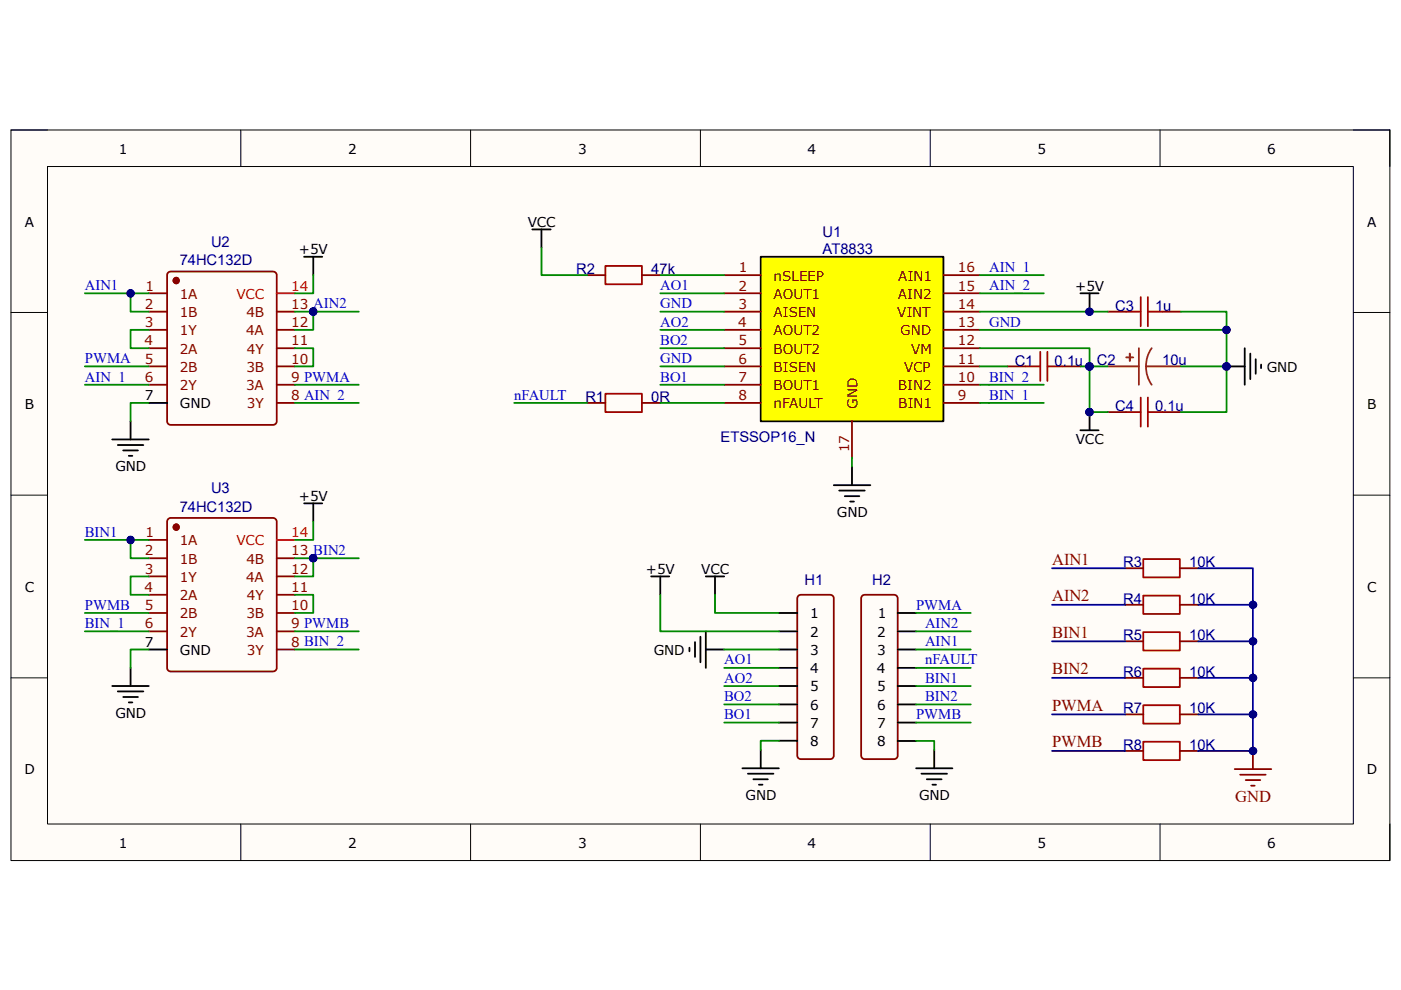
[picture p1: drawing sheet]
<svg xmlns="http://www.w3.org/2000/svg" width="297mm" height="210mm" viewBox="0 0 297 210" stroke-linecap="round" stroke-linejoin="round" font-family="sans-serif">
<path d="M2.3 27.6h292.4v154.9h-292.4z" fill-rule="evenodd" fill="#fffcf8"/>
<path d="M2.3 27.6h292.4v154.9h-292.4z" fill="none" stroke="#000" stroke-width=".21"/>
<path d="M10.1 35.3h276.8v139.4h-276.8z" fill-rule="evenodd" fill="#fffcf8"/>
<g fill="none" stroke="#000" stroke-width=".21">
<path d="M2.3 27.6h7.8M10.1 35.3h276.8v139.4h-276.8zM51.1 27.6v7.7M99.8 27.6v7.7M148.5 27.6v7.7M197.2 27.6v7.7M246 27.6v7.7M286.9 27.6h7.8v7.7M2.3 66.3h7.8M286.9 66.3h7.8M2.3 105h7.8M286.9 105h7.8"/>
<path d="M2.3 143.7h7.8M286.9 143.7h7.8M51.1 174.7v7.8M99.8 174.7v7.8M148.5 174.7v7.8M197.2 174.7v7.8M246 174.7v7.8M294.7 174.7v7.8"/>
</g>
<circle cx="37.4" cy="59.5" r=".59" fill="#800"/>
<g fill="none" stroke="#800" stroke-width=".38">
<path d="M35.7 57.8l.5-.2h21.7a.77 .77 0 0 1 .8 .7v31a.77 .77 0 0 1-.8 .8h-21.7a.76 .76 0 0 1-.8-.8v-31z"/>
<circle cx="37.4" cy="59.5" r=".59"/>
</g>
<circle cx="37.4" cy="59.5" r=".59" fill="#800"/>
<g fill="none" stroke="#800" stroke-width=".38">
<path d="M124.5 58.3h3.9M136.1 58.3h3.9M31.5 62.2h3.9M31.5 66.1h3.9M31.5 69.9h3.9M31.5 73.8h3.9M31.5 77.7h3.9M58.7 66.1h3.8M58.7 69.9h3.8M58.7 73.8h3.8M58.7 77.7h3.8M213.6 77.7h3.8"/>
<path d="M225.2 77.7h3.9M31.5 81.6h3.9M58.7 81.6h3.8M58.7 85.4h3.8M169.3 126.3l.5-.2h6.2a.76 .76 0 0 1 .8 .8v33.3a.76 .76 0 0 1-.8 .8h-6.2a.76 .76 0 0 1-.8-.8v-33.3zM182.8 126.3l.5-.2h6.3a.76 .76 0 0 1 .7 .8v33.3a.76 .76 0 0 1-.7 .8h-6.3a.76 .76 0 0 1-.7-.8v-33.3z"/>
<circle cx="37.4" cy="59.5" r=".59"/>
</g>
<g fill="none" stroke="#000" stroke-width=".38">
<path d="M31.5 85.4h3.9M165.1 130h3.9M165.1 133.9h3.9M165.1 137.7h3.9M190.3 130h3.9M190.3 133.9h3.9M190.3 137.7h3.9M165.1 141.6h3.9M165.1 145.5h3.9M165.1 149.4h3.9M165.1 153.2h3.9M165.1 157.1h3.9"/>
<path d="M190.3 141.6h3.9M190.3 145.5h3.9M190.3 149.4h3.9M190.3 153.2h3.9M190.3 157.1h3.9"/>
</g>
<path d="M58.7 62.2h3.8" fill="none" stroke="#f00" stroke-width=".38"/>
<path d="M128.4 56.4h7.7v3.9h-7.7zM217.4 77.7h3.2M220.6 74.6v6.2M222.1 74.6v6.2M222.1 77.7h3.1" fill="none" stroke="#a00000" stroke-width=".38"/>
<path d="M234.9 77.7h6.6M241.5 73.8v7.8M243 77.7l.2 1.7 .4 1.1 .6 1.1M243 77.7h7.4M244.2 73.8l-.8 1.6-.3 1.1-.1 1.2" fill="none" stroke="#8d2323" stroke-width=".38"/>
<path d="M239.5 75l.1 1.5z" fill-rule="evenodd" fill="#8d2323"/>
<path d="M239.5 75l.1 1.5z" fill="none" stroke="#8d2323" stroke-width=".38"/>
<path d="M238.8 75.8h1.5z" fill="#8d2323"/>
<path d="M238.8 75.8h1.5z" fill="none" stroke="#8d2323" stroke-width=".38"/>
<circle cx="37.4" cy="111.8" r=".59" fill="#800"/>
<g fill="none" stroke="#800" stroke-width=".38">
<path d="M35.7 110.1l.5-.3h21.7a.8 .8 0 0 1 .8 .8v31a.77 .77 0 0 1-.8 .8h-21.7a.76 .76 0 0 1-.8-.8v-31z"/>
<circle cx="37.4" cy="111.8" r=".59"/>
</g>
<circle cx="37.4" cy="111.8" r=".59" fill="#800"/>
<g fill="none" stroke="#800" stroke-width=".38">
<path d="M234.9 66.1h3.9M246.5 66.1h3.9M31.5 114.5h3.9M31.5 118.4h3.9M58.7 118.4h3.8M31.5 122.2h3.9M31.5 126.1h3.9M31.5 130h3.9M31.5 133.9h3.9M58.7 122.2h3.8M58.7 126.1h3.8M58.7 130h3.8"/>
<path d="M58.7 133.9h3.8M58.7 137.7h3.8"/>
<circle cx="37.4" cy="111.8" r=".59"/>
</g>
<g fill="none" stroke="#000" stroke-width=".38">
<path d="M229.1 62.2h3.8M231 62.2v3.9M31.5 137.7h3.9M138 122.2h3.9M140 122.2v3.9M146.2 137.3v.8M147.4 136.1v3.2M148.5 135v5.4M149.6 137.7h3.9M149.6 133.9v7.7M149.6 122.2h3.9M151.6 122.2v3.9"/>
<path d="M161.3 159v3.9M198.1 159v3.9M157.4 162.9h7.7M158.6 164h5.4M159.7 165.2h3.1M160.9 166.4h.8M194.2 162.9h7.7M195.4 164h5.4M196.5 165.2h3.1M197.7 166.4h.8"/>
</g>
<path d="M58.7 114.5h3.8" fill="none" stroke="#f00" stroke-width=".38"/>
<path d="M238.8 66.1h3M241.8 63v6.2M243.4 63v6.2M243.4 66.1h3.1" fill="none" stroke="#a00000" stroke-width=".38"/>
<circle cx="231" cy="66.1" r=".78" fill="#000080"/>
<circle cx="231" cy="66.1" r=".78" fill="none" stroke="#000080" stroke-width=".21"/>
<path d="M229.1 91.2h3.8M231 87.4v3.8" fill="none" stroke="#000" stroke-width=".38"/>
<circle cx="231" cy="87.4" r=".78" fill="#000080"/>
<circle cx="231" cy="87.4" r=".78" fill="none" stroke="#000080" stroke-width=".21"/>
<path d="M238.8 87.4h3M241.8 84.3v6.2M243.4 84.3v6.2M243.4 87.4h3.1" fill="none" stroke="#a00000" stroke-width=".38"/>
<path d="M234.9 87.4h3.9M246.5 87.4h3.9" fill="none" stroke="#800" stroke-width=".38"/>
<path d="M260.1 77.7h3.8M263.9 73.8v7.8M265.1 75v5.4M266.2 76.2v3M267.4 77.3v.8" fill="none" stroke="#000" stroke-width=".38"/>
<circle cx="260" cy="77.7" r=".78" fill="#000080"/>
<circle cx="260" cy="77.7" r=".78" fill="none" stroke="#000080" stroke-width=".21"/>
<path d="M128.4 83.5h7.7v3.9h-7.7z" fill="none" stroke="#a00000" stroke-width=".38"/>
<path d="M124.5 85.4h3.9M136.1 85.4h3.9" fill="none" stroke="#800" stroke-width=".38"/>
<circle cx="66.4" cy="66.1" r=".79" fill="#000080"/>
<circle cx="66.4" cy="66.1" r=".79" fill="none" stroke="#000080" stroke-width=".21"/>
<g fill="none" stroke="#000" stroke-width=".38">
<path d="M64.5 54.4h3.8M66.4 54.4v3.9M23.8 93.2h7.7M25 94.4h5.4M26.1 95.5h3.1M27.3 96.6h.8M27.7 89.3v3.9M64.5 106.7h3.8M66.4 106.7v3.9M23.8 145.5h7.7M25 146.6h5.4M26.1 147.8h3.1"/>
<path d="M27.3 148.9h.8M27.7 141.6v3.9"/>
</g>
<circle cx="66.4" cy="118.3" r=".79" fill="#000080"/>
<circle cx="66.4" cy="118.3" r=".79" fill="none" stroke="#000080" stroke-width=".21"/>
<path d="M112.9 48.6h3.9M114.8 48.6v3.9" fill="none" stroke="#000" stroke-width=".38"/>
<path d="M161.3 54.4h38.7v34.9h-38.7z" fill-rule="evenodd" fill="#ff0"/>
<path d="M161.3 54.4h38.7v34.9h-38.7zM180.6 99v3.9M176.8 102.9h7.7M177.9 104h5.4M179.1 105.2h3.1M180.3 106.3h.8" fill="none" stroke="#000" stroke-width=".38"/>
<g fill="none" stroke="#800" stroke-width=".38">
<path d="M153.5 58.3h7.8M200 58.3h7.8M153.5 62.2h7.8M153.5 66.1h7.8M153.5 69.9h7.8M153.5 73.8h7.8M153.5 77.7h7.8M200 62.2h7.8M200 66.1h7.8M200 69.9h7.8M200 73.8h7.8M200 77.7h7.8"/>
<path d="M153.5 81.6h7.8M153.5 85.4h7.8M180.6 89.3v7.8M200 81.6h7.8M200 85.4h7.8M238.5 120.5h3.9M238.5 128.2h3.9M238.5 136h3.9M250.1 120.5h3.9M250.1 128.2h3.9M250.1 136h3.9M238.5 143.7h3.9"/>
<path d="M250.1 143.7h3.9"/>
</g>
<path d="M242.4 118.5h7.7v3.9h-7.7zM242.4 126.3h7.7v3.9h-7.7zM242.4 134h7.7v3.9h-7.7zM242.4 141.8h7.7v3.9h-7.7z" fill="none" stroke="#a00000" stroke-width=".38"/>
<g fill="none" stroke="#080" stroke-width=".38">
<path d="M207.8 77.7h5.8M207.8 66.1h27.1M140 126.1v7.8h25.1M151.6 126.1v3.9h13.5M153.5 137.7h11.6M194.2 137.7h11.6M194.2 133.9h11.6M194.2 130h11.6M153.5 141.6h11.6M153.5 145.5h11.6M153.5 149.4h11.6M153.5 153.2h11.6"/>
<path d="M194.2 145.5h11.6M194.2 149.4h11.6M194.2 153.2h11.6M196.1 141.6h9.7"/>
</g>
<circle cx="231" cy="66.1" r=".78" fill="#000080"/>
<circle cx="231" cy="66.1" r=".78" fill="none" stroke="#000080" stroke-width=".21"/>
<path d="M140 58.3h13.5M140 77.7h13.5M140 73.8h13.5M140 69.9h13.5M140 66.1h13.5M140 62.2h13.5M207.8 69.9h52.3M140 81.6h13.5M165.1 157.1h-3.8v1.9M194.2 157.1h3.9v1.9" fill="none" stroke="#080" stroke-width=".38"/>
<circle cx="260" cy="69.9" r=".78" fill="#000080"/>
<circle cx="260" cy="69.9" r=".78" fill="none" stroke="#000080" stroke-width=".21"/>
<path d="M250.4 66.1h9.7v11.6h-9.7" fill="none" stroke="#080" stroke-width=".38"/>
<circle cx="260" cy="77.7" r=".78" fill="#000080"/>
<circle cx="260" cy="77.7" r=".78" fill="none" stroke="#000080" stroke-width=".21"/>
<circle cx="260" cy="69.9" r=".78" fill="#000080"/>
<circle cx="260" cy="69.9" r=".78" fill="none" stroke="#000080" stroke-width=".21"/>
<path d="M234.9 77.7h-3.9v9.7" fill="none" stroke="#080" stroke-width=".38"/>
<circle cx="231" cy="77.7" r=".78" fill="#000080"/>
<circle cx="231" cy="77.7" r=".78" fill="none" stroke="#000080" stroke-width=".21"/>
<circle cx="231" cy="87.4" r=".78" fill="#000080"/>
<circle cx="231" cy="87.4" r=".78" fill="none" stroke="#000080" stroke-width=".21"/>
<path d="M231 87.4h3.9" fill="none" stroke="#080" stroke-width=".38"/>
<circle cx="231" cy="87.4" r=".78" fill="#000080"/>
<circle cx="231" cy="87.4" r=".78" fill="none" stroke="#000080" stroke-width=".21"/>
<path d="M260.1 77.7v9.7h-9.7" fill="none" stroke="#080" stroke-width=".38"/>
<circle cx="260" cy="77.7" r=".78" fill="#000080"/>
<circle cx="260" cy="77.7" r=".78" fill="none" stroke="#000080" stroke-width=".21"/>
<path d="M31.5 62.2h-3.8v3.9h3.8M109 85.4h15.5M140 85.4h13.5" fill="none" stroke="#080" stroke-width=".38"/>
<circle cx="27.7" cy="62.2" r=".77" fill="#000080"/>
<circle cx="27.7" cy="62.2" r=".77" fill="none" stroke="#000080" stroke-width=".21"/>
<path d="M31.5 69.9h-3.8v3.9h3.8M62.5 66.1h3.9v3.8h-3.9" fill="none" stroke="#080" stroke-width=".38"/>
<circle cx="66.4" cy="66.1" r=".79" fill="#000080"/>
<circle cx="66.4" cy="66.1" r=".79" fill="none" stroke="#000080" stroke-width=".21"/>
<path d="M18 62.2h9.7M62.5 73.8h3.9v3.9h-3.9" fill="none" stroke="#080" stroke-width=".38"/>
<circle cx="27.7" cy="62.2" r=".77" fill="#000080"/>
<circle cx="27.7" cy="62.2" r=".77" fill="none" stroke="#000080" stroke-width=".21"/>
<path d="M18 77.7h13.5M66.4 66.1h9.7M62.5 81.6h13.6" fill="none" stroke="#080" stroke-width=".38"/>
<circle cx="66.4" cy="66.1" r=".79" fill="#000080"/>
<circle cx="66.4" cy="66.1" r=".79" fill="none" stroke="#000080" stroke-width=".21"/>
<path d="M66.4 58.3v3.9h-3.9M207.8 58.3h13.5M207.8 62.2h13.5M18 81.6h13.5M31.5 85.4h-3.8v3.9M62.5 85.4h13.6M66.4 110.6v3.9h-3.9M66.4 118.4h9.7M18 133.9h13.5M31.5 137.7h-3.8v3.9M62.5 137.7h13.6" fill="none" stroke="#080" stroke-width=".38"/>
<circle cx="66.4" cy="118.3" r=".79" fill="#000080"/>
<circle cx="66.4" cy="118.3" r=".79" fill="none" stroke="#000080" stroke-width=".21"/>
<path d="M18 114.5h9.7M18 130h13.5M62.5 133.9h13.6" fill="none" stroke="#080" stroke-width=".38"/>
<circle cx="27.7" cy="114.5" r=".77" fill="#000080"/>
<circle cx="27.7" cy="114.5" r=".77" fill="none" stroke="#000080" stroke-width=".21"/>
<path d="M62.5 118.4h3.9v3.8h-3.9M62.5 126.1h3.9v3.9h-3.9" fill="none" stroke="#080" stroke-width=".38"/>
<circle cx="66.4" cy="118.3" r=".79" fill="#000080"/>
<circle cx="66.4" cy="118.3" r=".79" fill="none" stroke="#000080" stroke-width=".21"/>
<path d="M31.5 114.5h-3.8v3.9h3.8M31.5 122.2h-3.8v3.9h3.8" fill="none" stroke="#080" stroke-width=".38"/>
<circle cx="27.7" cy="114.5" r=".77" fill="#000080"/>
<circle cx="27.7" cy="114.5" r=".77" fill="none" stroke="#000080" stroke-width=".21"/>
<path d="M114.8 52.5v5.8h9.7M207.8 73.8h23.2v3.9M207.8 81.6h13.5M207.8 85.4h13.5" fill="none" stroke="#080" stroke-width=".38"/>
<circle cx="231" cy="77.7" r=".78" fill="#000080"/>
<circle cx="231" cy="77.7" r=".78" fill="none" stroke="#000080" stroke-width=".21"/>
<path d="M229.1 77.7h1.9" fill="none" stroke="#080" stroke-width=".38"/>
<circle cx="231" cy="77.7" r=".78" fill="#000080"/>
<circle cx="231" cy="77.7" r=".78" fill="none" stroke="#000080" stroke-width=".21"/>
<path d="M180.6 97.1v1.9M194.2 141.6h1.9" fill="none" stroke="#080" stroke-width=".38"/>
<path d="M223.1 120.5h15.4M223.1 128.2h15.4M223.1 136h15.4M254 120.5h11.6v7.7h-11.6M223.1 143.7h15.4" fill="none" stroke="#000080" stroke-width=".38"/>
<circle cx="265.6" cy="128.2" r=".77" fill="#000080"/>
<circle cx="265.6" cy="128.2" r=".77" fill="none" stroke="#000080" stroke-width=".21"/>
<path d="M265.6 128.2v7.8h-11.6" fill="none" stroke="#000080" stroke-width=".38"/>
<circle cx="265.6" cy="136" r=".77" fill="#000080"/>
<circle cx="265.6" cy="136" r=".77" fill="none" stroke="#000080" stroke-width=".21"/>
<circle cx="265.6" cy="128.2" r=".77" fill="#000080"/>
<circle cx="265.6" cy="128.2" r=".77" fill="none" stroke="#000080" stroke-width=".21"/>
<path d="M265.6 136v7.7h-11.6" fill="none" stroke="#000080" stroke-width=".38"/>
<circle cx="265.6" cy="143.7" r=".77" fill="#000080"/>
<circle cx="265.6" cy="143.7" r=".77" fill="none" stroke="#000080" stroke-width=".21"/>
<circle cx="265.6" cy="136" r=".77" fill="#000080"/>
<circle cx="265.6" cy="136" r=".77" fill="none" stroke="#000080" stroke-width=".21"/>
<path d="M242.4 149.5h7.7v3.9h-7.7zM242.4 157.3h7.7v3.9h-7.7z" fill="none" stroke="#a00000" stroke-width=".38"/>
<path d="M238.5 151.5h3.9M238.5 159.2h3.9M250.1 151.5h3.9M250.1 159.2h3.9" fill="none" stroke="#800" stroke-width=".38"/>
<path d="M223.1 151.5h15.4M223.1 159.2h15.4M265.6 143.7v15.5h-11.6" fill="none" stroke="#000080" stroke-width=".38"/>
<circle cx="265.6" cy="143.7" r=".77" fill="#000080"/>
<circle cx="265.6" cy="143.7" r=".77" fill="none" stroke="#000080" stroke-width=".21"/>
<circle cx="265.6" cy="151.5" r=".77" fill="#000080"/>
<circle cx="265.6" cy="151.5" r=".77" fill="none" stroke="#000080" stroke-width=".21"/>
<circle cx="265.6" cy="159.2" r=".77" fill="#000080"/>
<circle cx="265.6" cy="159.2" r=".77" fill="none" stroke="#000080" stroke-width=".21"/>
<path d="M254 151.5h11.6" fill="none" stroke="#000080" stroke-width=".38"/>
<circle cx="265.6" cy="151.5" r=".77" fill="#000080"/>
<circle cx="265.6" cy="151.5" r=".77" fill="none" stroke="#000080" stroke-width=".21"/>
<path d="M265.6 159.2v3.9M261.8 163.1h7.7M262.9 164.3h5.4M264.1 165.4h3.1M265.3 166.6h.7" fill="none" stroke="#800000" stroke-width=".38"/>
<circle cx="265.6" cy="159.2" r=".77" fill="#000080"/>
<circle cx="265.6" cy="159.2" r=".77" fill="none" stroke="#000080" stroke-width=".21"/>
<g font-size="3.5" fill="#800000">
<text x="223.1" y="119.7">AIN1</text>
<text x="223.1" y="127.5">AIN2</text>
<text x="223.1" y="135.2">BIN1</text>
<text x="223.1" y="143">BIN2</text>
<text x="223.1" y="150.7">PWMA</text>
<text x="223.1" y="158.5">PWMB</text>
<text x="261.9" y="170.1">GND</text>
</g>
<g font-size="3.1" fill="#000080">
<text x="44.7" y="52.3">U2</text>
<text x="174.4" y="53.8">AT8833</text>
<text x="174.4" y="50.2">U1</text>
<text x="38.1" y="56.1">74HC132D</text>
<text x="122.2" y="58.1">R2</text>
<text x="138.1" y="58.1">47k</text>
<text x="236.4" y="65.9">C3</text>
<text x="244.9" y="65.9">1u</text>
<text x="215.1" y="77.5">C1</text>
<text x="223.6" y="77.5">0.1u</text>
<text x="232.6" y="77.4">C2</text>
<text x="246.4" y="77.4">10u</text>
<text x="124.1" y="85.2">R1</text>
<text x="138.1" y="85.2">0R</text>
<text x="236.4" y="87.2">C4</text>
<text x="244.9" y="87.2">0.1u</text>
<text x="152.8" y="93.6">ETSSOP16_N</text>
<text x="44.7" y="104.6">U3</text>
<text x="38.1" y="108.5">74HC132D</text>
<text x="170.6" y="124">H1</text>
<text x="185" y="124">H2</text>
<text x="238.2" y="120.2">R3</text>
<text x="252.1" y="120.3">10K</text>
<text x="238.2" y="128">R4</text>
<text x="252.1" y="128">10K</text>
<text x="238.2" y="135.7">R5</text>
<text x="252.1" y="135.8">10K</text>
<text x="238.2" y="143.5">R6</text>
<text x="252.1" y="143.5">10K</text>
<text x="238.2" y="151.2">R7</text>
<text x="252.1" y="151.3">10K</text>
<text x="238.2" y="159">R8</text>
<text x="252.1" y="159">10K</text>
</g>
<g font-size="3.1" fill="#00f">
<text x="209.7" y="57.7">AIN_1</text>
<text x="18" y="61.5">AIN1</text>
<text x="140" y="65.4">GND</text>
<text x="140" y="61.5">AO1</text>
<text x="209.7" y="61.5">AIN_2</text>
<text x="140" y="69.3">AO2</text>
<text x="209.7" y="69.3">GND</text>
<text x="18" y="77">PWMA</text>
<text x="140" y="77">GND</text>
<text x="140" y="73.2">BO2</text>
<text x="18" y="80.9">AIN_1</text>
<text x="140" y="80.9">BO1</text>
<text x="209.7" y="80.9">BIN_2</text>
<text x="109" y="84.8">nFAULT</text>
<text x="209.7" y="84.8">BIN_1</text>
<text x="18" y="113.8">BIN1</text>
<text x="18" y="129.3">PWMB</text>
<text x="194.2" y="129.3">PWMA</text>
<text x="18" y="133.1">BIN_1</text>
<text x="196.1" y="137">AIN1</text>
<text x="196.1" y="133.1">AIN2</text>
<text x="153.5" y="140.9">AO1</text>
<text x="196.1" y="140.9">nFAULT</text>
<text x="153.5" y="144.8">AO2</text>
<text x="153.5" y="148.6">BO2</text>
<text x="196.1" y="148.6">BIN2</text>
<text x="196.1" y="144.8">BIN1</text>
<text x="153.5" y="152.5">BO1</text>
<text x="194.2" y="152.5">PWMB</text>
</g>
<g font-size="2.9">
<text x="25.2" y="32.6">1</text>
<text x="73.8" y="32.6">2</text>
<text x="122.6" y="32.6">3</text>
<text x="171.2" y="32.6">4</text>
<text x="220" y="32.6">5</text>
<text x="268.7" y="32.6">6</text>
<text x="5.2" y="48">A</text>
<text x="63.4" y="53.8">+5V</text>
<text x="111.9" y="48">VCC</text>
<text x="289.9" y="48">A</text>
<text x="228" y="61.6">+5V</text>
<text x="268.6" y="78.8">GND</text>
<text x="5.3" y="86.8">B</text>
<text x="30.7" y="84.8">7</text>
<text x="38.1" y="86.6">GND</text>
<text x="289.9" y="86.8">B</text>
<text x="228.1" y="94.1">VCC</text>
<text x="24.5" y="99.9">GND</text>
<text x="63.4" y="106.1">+5V</text>
<text x="177.5" y="109.6">GND</text>
<text x="5.2" y="125.5">C</text>
<text x="136.9" y="121.6">+5V</text>
<text x="148.7" y="121.6">VCC</text>
<text x="289.9" y="125.5">C</text>
<text x="171.7" y="131.1">1</text>
<text x="186.1" y="131.1">1</text>
<text x="30.7" y="137.1">7</text>
<text x="171.7" y="135">2</text>
<text x="186" y="135">2</text>
<text x="38.1" y="138.9">GND</text>
<text x="138.6" y="138.9">GND</text>
<text x="171.7" y="138.9">3</text>
<text x="171.7" y="142.7">4</text>
<text x="185.9" y="142.7">4</text>
<text x="186" y="138.9">3</text>
<text x="171.7" y="146.6">5</text>
<text x="186" y="146.6">5</text>
<text x="24.5" y="152.2">GND</text>
<text x="171.7" y="150.5">6</text>
<text x="171.7" y="154.3">7</text>
<text x="186" y="150.5">6</text>
<text x="186" y="154.3">7</text>
<text x="171.7" y="158.2">8</text>
<text x="186" y="158.2">8</text>
<text x="5.2" y="164.2">D</text>
<text x="289.8" y="164.2">D</text>
<text x="158.1" y="169.6">GND</text>
<text x="194.9" y="169.6">GND</text>
<text x="25.2" y="179.7">1</text>
<text x="73.8" y="179.7">2</text>
<text x="122.6" y="179.7">3</text>
<text x="171.2" y="179.7">4</text>
<text x="220" y="179.7">5</text>
<text x="268.7" y="179.7">6</text>
</g>
<g font-size="2.9" fill="#800">
<text x="156.7" y="57.7">1</text>
<text x="164" y="59.5">nSLEEP</text>
<text x="190.5" y="59.5">AIN1</text>
<text x="203.1" y="57.7">16</text>
<text x="30.7" y="65.5">2</text>
<text x="30.8" y="61.6">1</text>
<text x="38.1" y="63.3">1A</text>
<text x="61.8" y="65.5">13 AIN2</text>
<text x="156.5" y="61.6">2</text>
<text x="156.6" y="65.5">3</text>
<text x="164" y="63.3">AOUT1</text>
<text x="190.4" y="63.3">AIN2</text>
<text x="203.1" y="65.5">14</text>
<text x="203.1" y="61.6">15</text>
<text x="30.7" y="69.3">3</text>
<text x="38.1" y="67.2">1B</text>
<text x="38.1" y="71.1">1Y</text>
<text x="52.2" y="71.1">4A</text>
<text x="52.3" y="67.2">4B</text>
<text x="61.8" y="69.3">12</text>
<text x="156.5" y="69.3">4</text>
<text x="164" y="67.2">AISEN</text>
<text x="164" y="71.1">AOUT2</text>
<text x="190.2" y="67.2">VINT</text>
<text x="190.9" y="71.1">GND</text>
<text x="203.1" y="69.3">13</text>
<text x="30.6" y="73.2">4</text>
<text x="30.7" y="77.1">5</text>
<text x="38.1" y="75">2A</text>
<text x="52.4" y="75">4Y</text>
<text x="61.8" y="73.2">11</text>
<text x="61.8" y="77.1">10</text>
<text x="156.5" y="77.1">6</text>
<text x="156.6" y="73.2">5</text>
<text x="164" y="75">BOUT2</text>
<text x="193.2" y="75">VM</text>
<text x="203.1" y="77.1">11</text>
<text x="203.1" y="73.2">12</text>
<text x="30.7" y="80.9">6</text>
<text x="38.1" y="78.8">2B</text>
<text x="38.1" y="82.7">2Y</text>
<text x="52.2" y="82.7">3A</text>
<text x="52.3" y="78.8">3B</text>
<text x="61.8" y="80.9">9 PWMA</text>
<text x="156.5" y="80.9">7</text>
<text x="164" y="78.8">BISEN</text>
<text x="164" y="82.7">BOUT1</text>
<text x="190.4" y="82.7">BIN2</text>
<text x="191.7" y="78.8">VCP</text>
<text x="203.1" y="80.9">10</text>
<text x="52.4" y="86.6">3Y</text>
<text x="61.8" y="84.8">8 AIN_2</text>
<text x="156.5" y="84.8">8</text>
<text x="164" y="86.6">nFAULT</text>
<text x="181.8" y="86.6" transform="rotate(-90 181.8 86.6)">GND</text>
<text x="190.5" y="86.6">BIN1</text>
<text x="203.1" y="84.8">9</text>
<text x="180" y="95.9" transform="rotate(-90 180 95.9)">17</text>
<text x="30.8" y="113.9">1</text>
<text x="30.7" y="117.7">2</text>
<text x="38.1" y="115.6">1A</text>
<text x="38.1" y="119.5">1B</text>
<text x="52.3" y="119.5">4B</text>
<text x="61.8" y="117.7">13 BIN2</text>
<text x="30.6" y="125.5">4</text>
<text x="30.7" y="121.6">3</text>
<text x="38.1" y="123.4">1Y</text>
<text x="52.2" y="123.4">4A</text>
<text x="61.8" y="121.6">12</text>
<text x="61.8" y="125.5">11</text>
<text x="30.7" y="129.4">5</text>
<text x="38.1" y="127.3">2A</text>
<text x="38.1" y="131.1">2B</text>
<text x="52.3" y="131.1">3B</text>
<text x="52.4" y="127.3">4Y</text>
<text x="61.8" y="129.4">10</text>
<text x="30.7" y="133.2">6</text>
<text x="38.1" y="135">2Y</text>
<text x="52.2" y="135">3A</text>
<text x="61.8" y="133.2">9 PWMB</text>
<text x="61.8" y="137.1">8 BIN_2</text>
<text x="52.4" y="138.9">3Y</text>
</g>
<g font-size="2.9" fill="#f00">
<text x="50.1" y="63.3">VCC</text>
<text x="61.8" y="61.6">14</text>
<text x="61.8" y="113.9">14</text>
<text x="50.1" y="115.6">VCC</text>
</g>
</svg>
